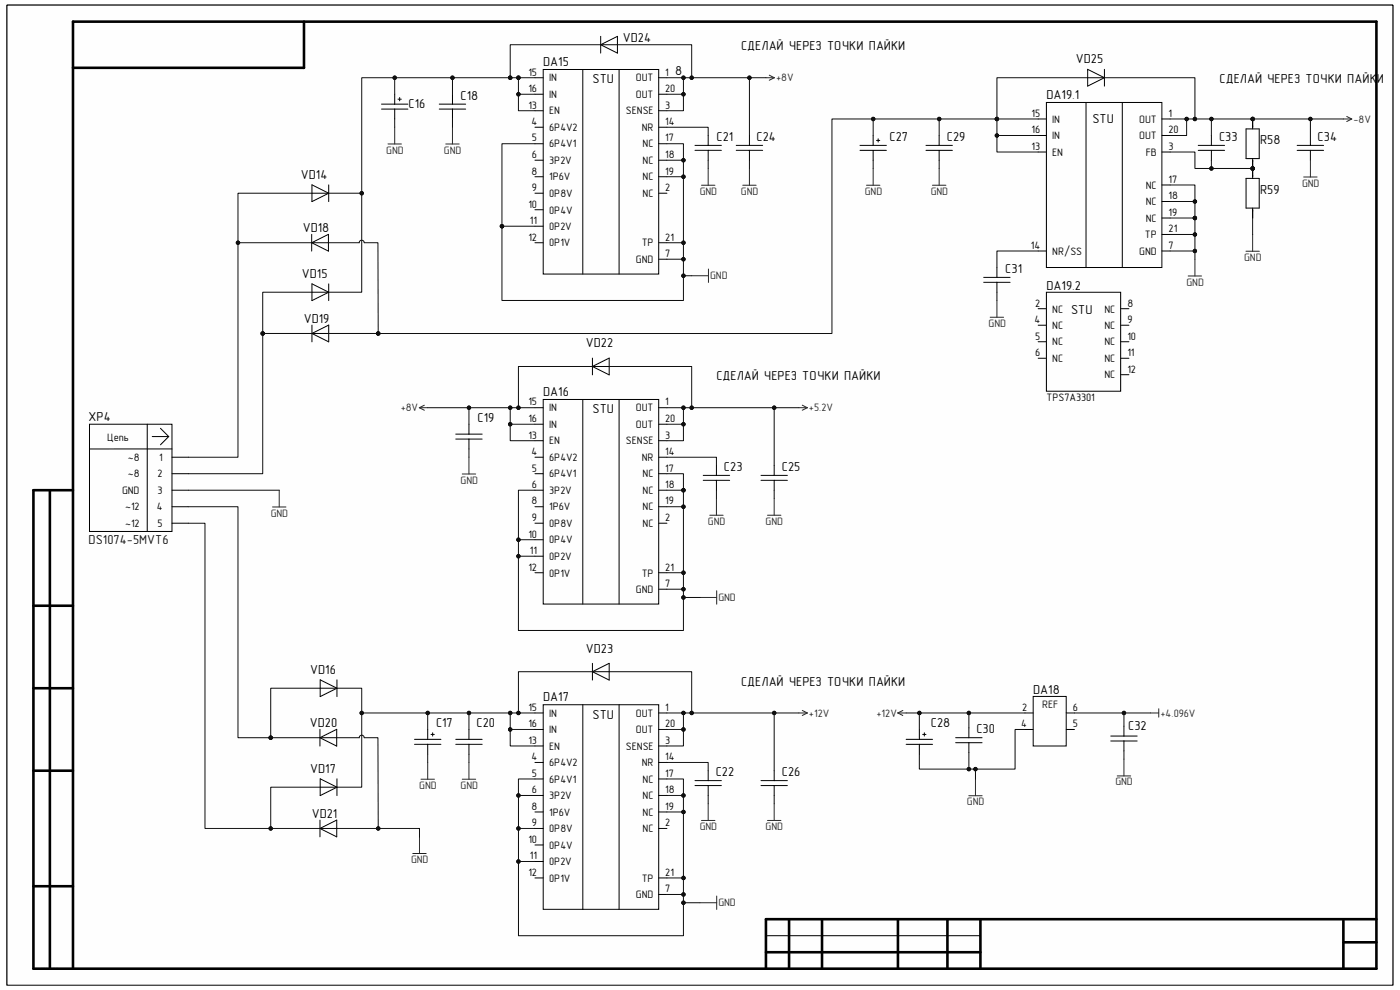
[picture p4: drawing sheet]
<svg xmlns="http://www.w3.org/2000/svg" width="297mm" height="210mm" viewBox="0 0 297 210" stroke-linecap="round" stroke-linejoin="round" font-family="sans-serif">
<path d="M1.5 1.1h294v207.9h-294z" fill-rule="evenodd" fill="#fefefe"/>
<path d="M1.5 1.1h294v207.9h-294z" fill="none" stroke="#000" stroke-width=".21"/>
<path d="M1.5 1.1h294v207.9h-294z" fill-rule="evenodd" fill="#fefefe"/>
<g fill="none" stroke="#000" stroke-width=".21">
<path d="M1.5 1.1h294v207.9h-294zM83.7 20v2.1h-2.8M96 20v2.1M113.5 16.5h1.7M113.5 20h1.7M115.2 14.7h24.5v43.4h-24.5zM123.6 14.7v43.4M127.4 9.5l3.6-1.8v3.6zM127.4 7.7v3.6M127.5 9.5h3.5M131.3 14.7v43.4M139.7 16.5h1.8"/>
<path d="M139.7 20h1.8M66.2 39.2l3.5 1.8-3.5 1.8zM69.7 39.2v3.6M80.9 23.1h5.6M83.7 22.1h2.8M83.7 23.1v2.1M84.4 21h.7M84.8 20.7v.7M93.2 22.1h5.6M93.2 23.1h5.6M96 23.1v2.1M113.5 23.5h1.7"/>
<path d="M113.5 27h1.7M113.5 30.5h1.7M113.5 34h1.7M113.5 37.5h1.7M139.7 23.5h1.8M139.7 27h1.8M139.7 30.5h1.8M139.7 34h1.8M139.7 37.5h1.8M156.2 30.8h5.6M156.2 31.9h5.6M159 28.7v2.1"/>
<path d="M159 31.9v2.1M220.2 25.2h1.8M220.2 32.2h1.8M220.2 28.7h1.8M222 21.7h24.5v35h-24.5zM230.4 21.7v35M238.1 21.7v35M246.5 25.2h1.7M246.5 32.2h1.7M246.5 28.7h1.7M246.5 39.2h1.7M66.1 51.5l3.6-1.8v3.6z"/>
<path d="M66.1 49.7v3.6M66.2 41h3.5M66.2 51.5h3.5M113.5 41h1.7M113.5 44.5h1.7M113.5 48h1.7M113.5 51.5h1.7M139.7 41h1.8M139.7 55h1.8M139.7 51.5h1.8M220.2 53.2h1.8M246.5 49.7h1.7"/>
<path d="M246.5 53.2h1.7M246.5 42.7h1.7M246.5 46.2h1.7M66.2 60.2l3.5 1.8-3.5 1.8zM66.2 69v3.5M66.2 70.7l3.5-1.7v3.5zM66.2 62h3.5M66.2 70.7h3.5M69.7 60.2v3.6M125.7 77.7l3.5-1.7v3.5zM125.7 76v3.5M125.7 77.7h3.5"/>
<path d="M96.7 92.1h5.6M96.7 93.1h5.6M99.5 90v2.1M99.5 93.1v2.1M113.5 86.5h1.7M113.5 93.5h1.7M113.5 97h1.7M113.5 90h1.7M115.2 84.7h24.5v43.4h-24.5zM123.6 84.7v43.4M131.3 84.7v43.4M139.7 86.5h1.8"/>
<path d="M139.7 93.5h1.8M139.7 97h1.8M139.7 90h1.8M164.2 98.7v2.1M113.5 111h1.7M113.5 100.5h1.7M113.5 104h1.7M113.5 107.5h1.7M113.5 114.5h1.7M113.5 118h1.7M139.7 111h1.8M139.7 100.5h1.8"/>
<path d="M139.7 104h1.8M139.7 107.5h1.8M161.4 100.8h5.6M161.4 101.9h5.6M164.2 101.9v2.1M113.5 121.5h1.7M139.7 125h1.8M139.7 121.5h1.8M67.9 156.5l3.5-1.8v3.6zM67.9 154.7v3.6M67.9 156.5h3.5M67.9 144.2l3.6 1.8-3.6 1.8z"/>
<path d="M67.9 146h3.5M71.5 144.2v3.6M192.2 156.8h5.6M192.2 157.9h5.6M195 154.7v2.1M195 157.9v2.1M195.7 155.8h.7M196.1 155.4v.7M202.7 156.5h5.6M202.7 157.6h5.6M205.5 154.4v2.1M205.5 157.6v2"/>
<path d="M217.4 151.2h1.8M217.4 154.7h1.8M219.2 147.7h7v10.6h-7zM226.2 151.2h1.7M226.2 154.7h1.7M235.6 156.1h5.6M235.6 157.2h5.6M238.4 154.1v2M238.4 157.2v2.1M67.9 175.7l3.5-1.7v3.5zM67.9 174v3.5M67.9 165.2l3.6 1.8-3.6 1.8z"/>
<path d="M67.9 167h3.5M67.9 175.7h3.5M71.5 165.2v3.6M162.5 198.5h45.5"/>
</g>
<g fill="none" stroke="#000" stroke-width=".55">
<path d="M64.5 4.6v9.8h-49M10.6 104v101.5M15.5 104h-8.4v101.5h284.9v-200.9h-276.5v200.9M7.1 128.5h8.4M7.1 146h8.4M7.1 163.5h8.4M7.1 188h8.4M167.4 195v10.5M174.4 195v10.5M190.5 195v10.5M201 195v10.5M208 195v10.5"/>
<path d="M285 195v10.5M285 199.9h7M292 195h-129.5v10.5M162.5 202h45.5"/>
</g>
<g fill="none" stroke="#262626" stroke-width=".21">
<path d="M162.5 16.5h1.8M163.2 16l1.1 .5M164.3 16.5l-1.1 .5M82.3 30.5h2.9M83.7 27v3.5M94.6 30.5h2.8M96 27v3.5M157.6 39.3h2.8M159 35.7v3.6M89 86.5h1.7M89 86.5l1 .5M90 86l-1 .5"/>
<path d="M99.5 97v3.6M169.5 86.5h1.8M170.2 86l1.1 .5M171.3 86.5l-1.1 .5M98.1 100.6h2.8M162.8 109.3h2.9M164.2 105.7v3.6M190.5 151.2l1 .6M190.5 151.2h1.7M191.5 150.7l-1 .5M244.1 151.2h1.7M245.8 150.4v1.7"/>
<path d="M205.5 168.8h2.9M206.9 165.2v3.6M237 164.6h2.9M238.4 161v3.6"/>
</g>
<circle cx="265.8" cy="35.7" r=".36" fill="#0e0e0e"/>
<circle cx="265.8" cy="35.7" r=".36" fill="none" stroke="#0e0e0e" stroke-width=".21"/>
<path d="M264.4 37.8h2.7v6.3h-2.7zM265.7 35.7v2.1M265.7 44.1v2.1" fill="none" stroke="#000" stroke-width=".21"/>
<circle cx="265.8" cy="35.7" r=".36" fill="#0e0e0e"/>
<circle cx="265.8" cy="35.7" r=".36" fill="none" stroke="#0e0e0e" stroke-width=".21"/>
<circle cx="265.8" cy="35.7" r=".36" fill="#0e0e0e"/>
<circle cx="265.8" cy="35.7" r=".36" fill="none" stroke="#0e0e0e" stroke-width=".21"/>
<circle cx="265.8" cy="25.2" r=".36" fill="#0e0e0e"/>
<circle cx="265.8" cy="25.2" r=".36" fill="none" stroke="#0e0e0e" stroke-width=".21"/>
<path d="M264.4 27.3h2.7v6.3h-2.7zM265.7 25.2v2.1M265.7 33.6v2.1" fill="none" stroke="#000" stroke-width=".21"/>
<circle cx="265.8" cy="35.7" r=".36" fill="#0e0e0e"/>
<circle cx="265.8" cy="35.7" r=".36" fill="none" stroke="#0e0e0e" stroke-width=".21"/>
<path d="M265.7 25.2v1.8" fill="none" stroke="#000" stroke-width=".21"/>
<circle cx="265.8" cy="25.2" r=".36" fill="#0e0e0e"/>
<g fill="none" stroke="#0e0e0e" stroke-width=".21">
<path d="M106.5 48h7"/>
<circle cx="265.8" cy="25.2" r=".36"/>
</g>
<g fill="none" stroke="#262626" stroke-width=".21">
<path d="M148.8 39.3h2.9M150.2 35.7v3.6M183.8 39.3h2.9M185.2 35.7v3.6M197.8 39.3h2.9M199.2 35.7v3.6M276.6 37.5h2.8M278 34v3.5M285 25.2h1.8M285.7 24.7l1.1 .5M286.8 25.2l-1.1 .6M146.7 58.5h3.6"/>
<path d="M150.3 57.1v2.8M252.1 58.5h2.8M253.5 55v3.5M264.3 53.3h2.9M265.7 49.7v3.6M210.1 67.3h2.8M211.5 63.7v3.6M150.6 109.3h2.8M152 105.7v3.6M148.5 126.7h3.5M152 125.3v2.9M169.5 151.2h1.8"/>
<path d="M170.2 150.7l1.1 .5M171.3 151.2l-1.1 .6M89.3 165.3h2.9M90.7 161.7v3.6M98.1 165.3h2.8M99.5 161.7v3.6M148.8 174.1h2.9M150.2 170.5v3.6M162.8 174.1h2.9M164.2 170.5v3.6M148.5 191.5h3.6M152.1 190.1v2.8"/>
</g>
<g fill="none" stroke="#000" stroke-width=".21">
<path d="M230.7 14.7l3.6 1.8-3.6 1.8zM230.7 16.5h3.6M234.3 14.7v3.6M147.4 30.8h5.6M147.4 31.9h5.6M150.2 28.7v2.1M150.2 31.9v2.1M182.4 30.8h5.6M182.4 31.9h5.6M185.2 28.7v2.1M185.2 31.9v2.1M185.9 29.8h.7"/>
<path d="M186.3 29.4v.7M196.4 30.8h5.6M196.4 31.9h5.6M199.2 28.7v2.1M199.2 31.9v2.1M254.2 30.8h5.6M254.2 31.9h5.6M257 28.7v2.1M257 31.9v2.1M275.2 30.8h5.6M275.2 31.9h5.6M278 28.7v2.1"/>
<path d="M278 31.9v2.1M208.7 58.8h5.6M208.7 59.9h5.6M211.5 56.7v2.1M211.5 59.9v2.1M220.2 65.5h1.8M220.2 69h1.8M220.2 72.5h1.8M220.2 76h1.8M222 62h15.7v21h-15.7zM237.7 65.5h1.8M237.7 69h1.8"/>
<path d="M237.7 72.5h1.8M237.7 76h1.8M237.7 79.5h1.8M19 90h17.5v22.7h-17.5zM31.2 90v22.7M32.3 92.6h3.5M34 90.9l1.8 1.7M35.8 92.6l-1.8 1.8M36.5 97h3.5M36.5 95.2h-17.5M152 98.7v2.1M36.5 100.5h3.5"/>
<path d="M36.5 104h3.5M36.5 107.5h3.5M36.5 111h3.5M149.2 100.8h5.6M149.2 101.9h5.6M152 101.9v2.1M87.9 156.8h5.6M87.9 157.9h5.6M90.7 154.7v2.1M90.7 157.9v2.1M91.4 155.8h.7M91.8 155.4v.7"/>
<path d="M96.7 156.8h5.6M96.7 157.9h5.6M99.5 154.7v2.1M99.5 157.9v2.1M113.5 151.2h1.7M113.5 158.2h1.7M113.5 154.7h1.7M115.2 149.5h24.5v43.4h-24.5zM123.6 149.5v43.4M125.7 142.5l3.5-1.8v3.6zM125.7 140.7v3.6M125.7 142.5h3.5"/>
<path d="M131.3 149.5v43.4M139.7 151.2h1.8M139.7 158.2h1.8M139.7 154.7h1.8M113.5 161.7h1.7M113.5 165.2h1.7M113.5 168.7h1.7M113.5 172.2h1.7M113.5 175.7h1.7M113.5 179.2h1.7M139.7 175.7h1.8M139.7 161.7h1.8"/>
<path d="M139.7 165.2h1.8M139.7 168.7h1.8M139.7 172.2h1.8M147.4 165.6h5.6M147.4 166.6h5.6M150.2 163.5v2.1M150.2 166.6v2.1M161.4 165.6h5.6M161.4 166.6h5.6M164.2 163.5v2.1M164.2 166.6v2.1M113.5 182.8h1.7"/>
<path d="M113.5 186.2h1.7M139.7 189.7h1.8M139.7 186.2h1.8"/>
</g>
<circle cx="106.5" cy="48" r=".36" fill="#0e0e0e"/>
<g fill="none" stroke="#0e0e0e" stroke-width=".21">
<path d="M106.5 48v15.7h38.5v-12.2h-3.5"/>
<circle cx="106.5" cy="48" r=".36"/>
</g>
<circle cx="145" cy="51.5" r=".36" fill="#0e0e0e"/>
<circle cx="145" cy="51.5" r=".36" fill="none" stroke="#0e0e0e" stroke-width=".21"/>
<circle cx="145" cy="55" r=".36" fill="#0e0e0e"/>
<circle cx="145" cy="55" r=".36" fill="none" stroke="#0e0e0e" stroke-width=".21"/>
<circle cx="145" cy="58.5" r=".36" fill="#0e0e0e"/>
<circle cx="145" cy="58.5" r=".36" fill="none" stroke="#0e0e0e" stroke-width=".21"/>
<circle cx="106.5" cy="48" r=".36" fill="#0e0e0e"/>
<g fill="none" stroke="#0e0e0e" stroke-width=".21">
<path d="M113.5 30.5h-7v17.5"/>
<circle cx="106.5" cy="48" r=".36"/>
</g>
<circle cx="106.5" cy="48" r=".36" fill="#0e0e0e"/>
<g fill="none" stroke="#0e0e0e" stroke-width=".21">
<path d="M141.5 16.5h21"/>
<circle cx="106.5" cy="48" r=".36"/>
</g>
<circle cx="145" cy="16.5" r=".36" fill="#0e0e0e"/>
<circle cx="145" cy="16.5" r=".36" fill="none" stroke="#0e0e0e" stroke-width=".21"/>
<circle cx="146.7" cy="16.5" r=".36" fill="#0e0e0e"/>
<circle cx="146.7" cy="16.5" r=".36" fill="none" stroke="#0e0e0e" stroke-width=".21"/>
<circle cx="159" cy="16.5" r=".36" fill="#0e0e0e"/>
<g fill="none" stroke="#0e0e0e" stroke-width=".21">
<path d="M113.5 104h-3.5v10.5h3.5"/>
<circle cx="159" cy="16.5" r=".36"/>
</g>
<circle cx="110" cy="114.5" r=".36" fill="#0e0e0e"/>
<g fill="none" stroke="#0e0e0e" stroke-width=".21">
<path d="M110 114.5v3.5h3.5"/>
<circle cx="110" cy="114.5" r=".36"/>
</g>
<circle cx="110" cy="114.5" r=".36" fill="#0e0e0e"/>
<circle cx="110" cy="114.5" r=".36" fill="none" stroke="#0e0e0e" stroke-width=".21"/>
<circle cx="110" cy="118" r=".36" fill="#0e0e0e"/>
<g fill="none" stroke="#0e0e0e" stroke-width=".21">
<path d="M110 118v15.7h35v-12.2h-3.5"/>
<circle cx="110" cy="118" r=".36"/>
</g>
<circle cx="110" cy="118" r=".36" fill="#0e0e0e"/>
<circle cx="110" cy="118" r=".36" fill="none" stroke="#0e0e0e" stroke-width=".21"/>
<circle cx="145" cy="126.7" r=".36" fill="#0e0e0e"/>
<circle cx="145" cy="126.7" r=".36" fill="none" stroke="#0e0e0e" stroke-width=".21"/>
<circle cx="145" cy="125" r=".36" fill="#0e0e0e"/>
<circle cx="145" cy="125" r=".36" fill="none" stroke="#0e0e0e" stroke-width=".21"/>
<circle cx="145" cy="121.5" r=".36" fill="#0e0e0e"/>
<g fill="none" stroke="#0e0e0e" stroke-width=".21">
<path d="M108.2 86.5v3.5h5.3"/>
<circle cx="145" cy="121.5" r=".36"/>
</g>
<circle cx="108.2" cy="86.5" r=".36" fill="#0e0e0e"/>
<circle cx="108.2" cy="86.5" r=".36" fill="none" stroke="#0e0e0e" stroke-width=".21"/>
<circle cx="108.2" cy="90" r=".36" fill="#0e0e0e"/>
<g fill="none" stroke="#0e0e0e" stroke-width=".21">
<path d="M145 86.5v3.5h-3.5"/>
<circle cx="108.2" cy="90" r=".36"/>
</g>
<circle cx="145" cy="90" r=".36" fill="#0e0e0e"/>
<circle cx="145" cy="90" r=".36" fill="none" stroke="#0e0e0e" stroke-width=".21"/>
<circle cx="145" cy="86.5" r=".36" fill="#0e0e0e"/>
<g fill="none" stroke="#0e0e0e" stroke-width=".21">
<path d="M108.2 90v3.5h5.3"/>
<circle cx="145" cy="86.5" r=".36"/>
</g>
<circle cx="108.2" cy="90" r=".36" fill="#0e0e0e"/>
<g fill="none" stroke="#0e0e0e" stroke-width=".21">
<path d="M129.2 77.7h17.5v8.8"/>
<circle cx="108.2" cy="90" r=".36"/>
</g>
<circle cx="146.7" cy="86.5" r=".36" fill="#0e0e0e"/>
<g fill="none" stroke="#0e0e0e" stroke-width=".21">
<path d="M125.7 77.7h-15.7v8.8"/>
<circle cx="146.7" cy="86.5" r=".36"/>
</g>
<circle cx="110" cy="86.5" r=".36" fill="#0e0e0e"/>
<g fill="none" stroke="#0e0e0e" stroke-width=".21">
<path d="M131 9.5h15.7v7"/>
<circle cx="110" cy="86.5" r=".36"/>
</g>
<circle cx="146.7" cy="16.5" r=".36" fill="#0e0e0e"/>
<g fill="none" stroke="#0e0e0e" stroke-width=".21">
<path d="M110 16.5v7h3.5"/>
<circle cx="146.7" cy="16.5" r=".36"/>
</g>
<circle cx="110" cy="20" r=".36" fill="#0e0e0e"/>
<circle cx="110" cy="20" r=".36" fill="none" stroke="#0e0e0e" stroke-width=".21"/>
<circle cx="110" cy="16.5" r=".36" fill="#0e0e0e"/>
<g fill="none" stroke="#0e0e0e" stroke-width=".21">
<path d="M110 16.5h3.5"/>
<circle cx="110" cy="16.5" r=".36"/>
</g>
<circle cx="110" cy="16.5" r=".36" fill="#0e0e0e"/>
<g fill="none" stroke="#0e0e0e" stroke-width=".21">
<path d="M110 20h3.5"/>
<circle cx="110" cy="16.5" r=".36"/>
</g>
<circle cx="110" cy="20" r=".36" fill="#0e0e0e"/>
<g fill="none" stroke="#0e0e0e" stroke-width=".21">
<path d="M127.5 9.5h-19.3v7"/>
<circle cx="110" cy="20" r=".36"/>
</g>
<circle cx="108.2" cy="16.5" r=".36" fill="#0e0e0e"/>
<g fill="none" stroke="#0e0e0e" stroke-width=".21">
<path d="M108.2 16.5h1.8M159 34v1.7"/>
<circle cx="108.2" cy="16.5" r=".36"/>
</g>
<circle cx="108.2" cy="16.5" r=".36" fill="#0e0e0e"/>
<circle cx="108.2" cy="16.5" r=".36" fill="none" stroke="#0e0e0e" stroke-width=".21"/>
<circle cx="110" cy="16.5" r=".36" fill="#0e0e0e"/>
<g fill="none" stroke="#0e0e0e" stroke-width=".21">
<path d="M113.5 86.5h-14v3.5"/>
<circle cx="110" cy="16.5" r=".36"/>
</g>
<circle cx="110" cy="86.5" r=".36" fill="#0e0e0e"/>
<circle cx="110" cy="86.5" r=".36" fill="none" stroke="#0e0e0e" stroke-width=".21"/>
<circle cx="108.2" cy="86.5" r=".36" fill="#0e0e0e"/>
<circle cx="108.2" cy="86.5" r=".36" fill="none" stroke="#0e0e0e" stroke-width=".21"/>
<circle cx="99.5" cy="86.5" r=".36" fill="#0e0e0e"/>
<g fill="none" stroke="#0e0e0e" stroke-width=".21">
<path d="M159 16.5v12.2M99.5 95.2v1.8M164.2 104v1.7"/>
<circle cx="99.5" cy="86.5" r=".36"/>
</g>
<circle cx="159" cy="16.5" r=".36" fill="#0e0e0e"/>
<g fill="none" stroke="#0e0e0e" stroke-width=".21">
<path d="M108.2 16.5h-12.2v3.5"/>
<circle cx="159" cy="16.5" r=".36"/>
</g>
<circle cx="96" cy="16.5" r=".36" fill="#0e0e0e"/>
<circle cx="96" cy="16.5" r=".36" fill="none" stroke="#0e0e0e" stroke-width=".21"/>
<circle cx="108.2" cy="16.5" r=".36" fill="#0e0e0e"/>
<g fill="none" stroke="#0e0e0e" stroke-width=".21">
<path d="M83.7 25.2v1.8M90.7 86.5h8.8"/>
<circle cx="108.2" cy="16.5" r=".36"/>
</g>
<circle cx="99.5" cy="86.5" r=".36" fill="#0e0e0e"/>
<g fill="none" stroke="#0e0e0e" stroke-width=".21">
<path d="M205.5 151.2v3.2"/>
<circle cx="99.5" cy="86.5" r=".36"/>
</g>
<circle cx="205.5" cy="151.2" r=".36" fill="#0e0e0e"/>
<g fill="none" stroke="#0e0e0e" stroke-width=".21">
<path d="M195 151.2v3.5"/>
<circle cx="205.5" cy="151.2" r=".36"/>
</g>
<circle cx="195" cy="151.2" r=".36" fill="#0e0e0e"/>
<g fill="none" stroke="#0e0e0e" stroke-width=".21">
<path d="M192.2 151.2h25.2"/>
<circle cx="195" cy="151.2" r=".36"/>
</g>
<circle cx="205.5" cy="151.2" r=".36" fill="#0e0e0e"/>
<circle cx="205.5" cy="151.2" r=".36" fill="none" stroke="#0e0e0e" stroke-width=".21"/>
<circle cx="195" cy="151.2" r=".36" fill="#0e0e0e"/>
<g fill="none" stroke="#0e0e0e" stroke-width=".21">
<path d="M227.9 151.2h16.2"/>
<circle cx="195" cy="151.2" r=".36"/>
</g>
<circle cx="238.4" cy="151.2" r=".36" fill="#0e0e0e"/>
<g fill="none" stroke="#0e0e0e" stroke-width=".21">
<path d="M217.4 154.7h-2.1v8.5h-9.8v-3.6"/>
<circle cx="238.4" cy="151.2" r=".36"/>
</g>
<circle cx="206.9" cy="163.2" r=".36" fill="#0e0e0e"/>
<circle cx="206.9" cy="163.2" r=".36" fill="none" stroke="#0e0e0e" stroke-width=".21"/>
<circle cx="205.5" cy="163.2" r=".36" fill="#0e0e0e"/>
<g fill="none" stroke="#0e0e0e" stroke-width=".21">
<path d="M195 160v3.2h10.5"/>
<circle cx="205.5" cy="163.2" r=".36"/>
</g>
<circle cx="205.5" cy="163.2" r=".36" fill="#0e0e0e"/>
<g fill="none" stroke="#0e0e0e" stroke-width=".21">
<path d="M206.9 163.2v2"/>
<circle cx="205.5" cy="163.2" r=".36"/>
</g>
<circle cx="206.9" cy="163.2" r=".36" fill="#0e0e0e"/>
<g fill="none" stroke="#0e0e0e" stroke-width=".21">
<path d="M238.4 151.2v2.9M238.4 159.3v1.7"/>
<circle cx="206.9" cy="163.2" r=".36"/>
</g>
<circle cx="238.4" cy="151.2" r=".36" fill="#0e0e0e"/>
<g fill="none" stroke="#0e0e0e" stroke-width=".21">
<path d="M164.2 86.5v12.2"/>
<circle cx="238.4" cy="151.2" r=".36"/>
</g>
<circle cx="164.2" cy="86.5" r=".36" fill="#0e0e0e"/>
<g fill="none" stroke="#0e0e0e" stroke-width=".21">
<path d="M141.5 86.5h28"/>
<circle cx="164.2" cy="86.5" r=".36"/>
</g>
<circle cx="145" cy="86.5" r=".36" fill="#0e0e0e"/>
<circle cx="145" cy="86.5" r=".36" fill="none" stroke="#0e0e0e" stroke-width=".21"/>
<circle cx="146.7" cy="86.5" r=".36" fill="#0e0e0e"/>
<circle cx="146.7" cy="86.5" r=".36" fill="none" stroke="#0e0e0e" stroke-width=".21"/>
<circle cx="164.2" cy="86.5" r=".36" fill="#0e0e0e"/>
<g fill="none" stroke="#0e0e0e" stroke-width=".21">
<path d="M96 25.2v1.8M69.7 41h7v21h-7"/>
<circle cx="164.2" cy="86.5" r=".36"/>
</g>
<circle cx="76.7" cy="41" r=".36" fill="#0e0e0e"/>
<g fill="none" stroke="#0e0e0e" stroke-width=".21">
<path d="M96 16.5h-19.3v24.5"/>
<circle cx="76.7" cy="41" r=".36"/>
</g>
<circle cx="76.7" cy="41" r=".36" fill="#0e0e0e"/>
<circle cx="76.7" cy="41" r=".36" fill="none" stroke="#0e0e0e" stroke-width=".21"/>
<circle cx="83.7" cy="16.5" r=".36" fill="#0e0e0e"/>
<circle cx="83.7" cy="16.5" r=".36" fill="none" stroke="#0e0e0e" stroke-width=".21"/>
<circle cx="96" cy="16.5" r=".36" fill="#0e0e0e"/>
<g fill="none" stroke="#0e0e0e" stroke-width=".21">
<path d="M248.2 25.2h17.5M265.7 46.2v3.5"/>
<circle cx="96" cy="16.5" r=".36"/>
</g>
<circle cx="251.8" cy="25.2" r=".36" fill="#0e0e0e"/>
<circle cx="251.8" cy="25.2" r=".36" fill="none" stroke="#0e0e0e" stroke-width=".21"/>
<circle cx="253.5" cy="25.2" r=".36" fill="#0e0e0e"/>
<circle cx="253.5" cy="25.2" r=".36" fill="none" stroke="#0e0e0e" stroke-width=".21"/>
<circle cx="257" cy="25.2" r=".36" fill="#0e0e0e"/>
<circle cx="257" cy="25.2" r=".36" fill="none" stroke="#0e0e0e" stroke-width=".21"/>
<circle cx="265.8" cy="25.2" r=".36" fill="#0e0e0e"/>
<g fill="none" stroke="#0e0e0e" stroke-width=".21">
<path d="M248.2 39.2h5.3v7M220.2 53.2h-8.7v3.5"/>
<circle cx="265.8" cy="25.2" r=".36"/>
</g>
<circle cx="253.5" cy="42.7" r=".36" fill="#0e0e0e"/>
<circle cx="253.5" cy="42.7" r=".36" fill="none" stroke="#0e0e0e" stroke-width=".21"/>
<circle cx="253.5" cy="46.3" r=".36" fill="#0e0e0e"/>
<g fill="none" stroke="#0e0e0e" stroke-width=".21">
<path d="M248.2 46.2h5.3"/>
<circle cx="253.5" cy="46.3" r=".36"/>
</g>
<circle cx="253.5" cy="46.3" r=".36" fill="#0e0e0e"/>
<g fill="none" stroke="#0e0e0e" stroke-width=".21">
<path d="M248.2 42.7h5.3"/>
<circle cx="253.5" cy="46.3" r=".36"/>
</g>
<circle cx="253.5" cy="42.7" r=".36" fill="#0e0e0e"/>
<g fill="none" stroke="#0e0e0e" stroke-width=".21">
<path d="M251.7 25.2v3.5h-3.5"/>
<circle cx="253.5" cy="42.7" r=".36"/>
</g>
<circle cx="251.8" cy="25.2" r=".36" fill="#0e0e0e"/>
<g fill="none" stroke="#0e0e0e" stroke-width=".21">
<path d="M211.5 28.7h8.7"/>
<circle cx="251.8" cy="25.2" r=".36"/>
</g>
<circle cx="211.5" cy="28.7" r=".36" fill="#0e0e0e"/>
<g fill="none" stroke="#0e0e0e" stroke-width=".21">
<path d="M248.2 32.2h5.3v3.5h12.2"/>
<circle cx="211.5" cy="28.7" r=".36"/>
</g>
<circle cx="257" cy="35.7" r=".36" fill="#0e0e0e"/>
<circle cx="257" cy="35.7" r=".36" fill="none" stroke="#0e0e0e" stroke-width=".21"/>
<circle cx="265.8" cy="35.7" r=".36" fill="#0e0e0e"/>
<g fill="none" stroke="#0e0e0e" stroke-width=".21">
<path d="M257 34v1.7"/>
<circle cx="265.8" cy="35.7" r=".36"/>
</g>
<circle cx="257" cy="35.7" r=".36" fill="#0e0e0e"/>
<g fill="none" stroke="#0e0e0e" stroke-width=".21">
<path d="M257 25.2v3.5"/>
<circle cx="257" cy="35.7" r=".36"/>
</g>
<circle cx="257" cy="25.2" r=".36" fill="#0e0e0e"/>
<g fill="none" stroke="#0e0e0e" stroke-width=".21">
<path d="M278 25.2v3.5"/>
<circle cx="257" cy="25.2" r=".36"/>
</g>
<circle cx="278" cy="25.2" r=".36" fill="#0e0e0e"/>
<g fill="none" stroke="#0e0e0e" stroke-width=".21">
<path d="M234.3 16.5h19.2v8.7"/>
<circle cx="278" cy="25.2" r=".36"/>
</g>
<circle cx="253.5" cy="25.2" r=".36" fill="#0e0e0e"/>
<g fill="none" stroke="#0e0e0e" stroke-width=".21">
<path d="M230.7 16.5h-19.2v8.7h8.7"/>
<circle cx="253.5" cy="25.2" r=".36"/>
</g>
<circle cx="211.5" cy="25.2" r=".36" fill="#0e0e0e"/>
<g fill="none" stroke="#0e0e0e" stroke-width=".21">
<path d="M265.7 25.2h19.3"/>
<circle cx="211.5" cy="25.2" r=".36"/>
</g>
<circle cx="265.8" cy="25.2" r=".36" fill="#0e0e0e"/>
<circle cx="265.8" cy="25.2" r=".36" fill="none" stroke="#0e0e0e" stroke-width=".21"/>
<circle cx="278" cy="25.2" r=".36" fill="#0e0e0e"/>
<g fill="none" stroke="#0e0e0e" stroke-width=".21">
<path d="M199.2 25.2v3.5M199.2 34v1.7M211.5 62v1.7"/>
<circle cx="278" cy="25.2" r=".36"/>
</g>
<circle cx="199.2" cy="25.2" r=".36" fill="#0e0e0e"/>
<g fill="none" stroke="#0e0e0e" stroke-width=".21">
<path d="M211.5 25.2v7h8.7"/>
<circle cx="199.2" cy="25.2" r=".36"/>
</g>
<circle cx="211.5" cy="28.7" r=".36" fill="#0e0e0e"/>
<circle cx="211.5" cy="28.7" r=".36" fill="none" stroke="#0e0e0e" stroke-width=".21"/>
<circle cx="211.5" cy="25.2" r=".36" fill="#0e0e0e"/>
<g fill="none" stroke="#0e0e0e" stroke-width=".21">
<path d="M211.5 25.2h-35v45.5h-96.3"/>
<circle cx="211.5" cy="25.2" r=".36"/>
</g>
<circle cx="80.2" cy="70.7" r=".36" fill="#0e0e0e"/>
<circle cx="80.2" cy="70.7" r=".36" fill="none" stroke="#0e0e0e" stroke-width=".21"/>
<circle cx="185.2" cy="25.2" r=".36" fill="#0e0e0e"/>
<circle cx="185.2" cy="25.2" r=".36" fill="none" stroke="#0e0e0e" stroke-width=".21"/>
<circle cx="199.2" cy="25.2" r=".36" fill="#0e0e0e"/>
<circle cx="199.2" cy="25.2" r=".36" fill="none" stroke="#0e0e0e" stroke-width=".21"/>
<circle cx="211.5" cy="25.2" r=".36" fill="#0e0e0e"/>
<g fill="none" stroke="#0e0e0e" stroke-width=".21">
<path d="M110 182.8v15.7h35v-12.3h-3.5"/>
<circle cx="211.5" cy="25.2" r=".36"/>
</g>
<circle cx="110" cy="182.8" r=".36" fill="#0e0e0e"/>
<circle cx="110" cy="182.8" r=".36" fill="none" stroke="#0e0e0e" stroke-width=".21"/>
<circle cx="145" cy="191.5" r=".36" fill="#0e0e0e"/>
<circle cx="145" cy="191.5" r=".36" fill="none" stroke="#0e0e0e" stroke-width=".21"/>
<circle cx="145" cy="189.7" r=".36" fill="#0e0e0e"/>
<circle cx="145" cy="189.7" r=".36" fill="none" stroke="#0e0e0e" stroke-width=".21"/>
<circle cx="145" cy="186.2" r=".36" fill="#0e0e0e"/>
<g fill="none" stroke="#0e0e0e" stroke-width=".21">
<path d="M108.2 151.2v3.5h5.3"/>
<circle cx="145" cy="186.2" r=".36"/>
</g>
<circle cx="108.2" cy="151.2" r=".36" fill="#0e0e0e"/>
<circle cx="108.2" cy="151.2" r=".36" fill="none" stroke="#0e0e0e" stroke-width=".21"/>
<circle cx="108.2" cy="154.7" r=".36" fill="#0e0e0e"/>
<g fill="none" stroke="#0e0e0e" stroke-width=".21">
<path d="M145 151.2v3.5h-3.5"/>
<circle cx="108.2" cy="154.7" r=".36"/>
</g>
<circle cx="145" cy="154.7" r=".36" fill="#0e0e0e"/>
<circle cx="145" cy="154.7" r=".36" fill="none" stroke="#0e0e0e" stroke-width=".21"/>
<circle cx="145" cy="151.2" r=".36" fill="#0e0e0e"/>
<g fill="none" stroke="#0e0e0e" stroke-width=".21">
<path d="M108.2 154.7v3.5h5.3"/>
<circle cx="145" cy="151.2" r=".36"/>
</g>
<circle cx="108.2" cy="154.7" r=".36" fill="#0e0e0e"/>
<g fill="none" stroke="#0e0e0e" stroke-width=".21">
<path d="M129.2 142.5h17.5v8.7"/>
<circle cx="108.2" cy="154.7" r=".36"/>
</g>
<circle cx="146.7" cy="151.2" r=".36" fill="#0e0e0e"/>
<g fill="none" stroke="#0e0e0e" stroke-width=".21">
<path d="M125.7 142.5h-15.7v8.7"/>
<circle cx="146.7" cy="151.2" r=".36"/>
</g>
<circle cx="110" cy="151.2" r=".36" fill="#0e0e0e"/>
<g fill="none" stroke="#0e0e0e" stroke-width=".21">
<path d="M99.5 160v1.7M164.2 151.2v12.3M164.2 168.7v1.8"/>
<circle cx="110" cy="151.2" r=".36"/>
</g>
<circle cx="164.2" cy="151.2" r=".36" fill="#0e0e0e"/>
<g fill="none" stroke="#0e0e0e" stroke-width=".21">
<path d="M141.5 151.2h28"/>
<circle cx="164.2" cy="151.2" r=".36"/>
</g>
<circle cx="145" cy="151.2" r=".36" fill="#0e0e0e"/>
<circle cx="145" cy="151.2" r=".36" fill="none" stroke="#0e0e0e" stroke-width=".21"/>
<circle cx="146.7" cy="151.2" r=".36" fill="#0e0e0e"/>
<circle cx="146.7" cy="151.2" r=".36" fill="none" stroke="#0e0e0e" stroke-width=".21"/>
<circle cx="164.2" cy="151.2" r=".36" fill="#0e0e0e"/>
<g fill="none" stroke="#0e0e0e" stroke-width=".21">
<path d="M83.7 16.5v3.5"/>
<circle cx="164.2" cy="151.2" r=".36"/>
</g>
<circle cx="83.7" cy="16.5" r=".36" fill="#0e0e0e"/>
<g fill="none" stroke="#0e0e0e" stroke-width=".21">
<path d="M55.7 70.7h10.4"/>
<circle cx="83.7" cy="16.5" r=".36"/>
</g>
<circle cx="55.7" cy="70.7" r=".36" fill="#0e0e0e"/>
<g fill="none" stroke="#0e0e0e" stroke-width=".21">
<path d="M69.7 51.5h6.5a.53 .53 0 0 1 .5-.5 .53 .53 0 0 1 .6 .5h2.9v19.2"/>
<circle cx="55.7" cy="70.7" r=".36"/>
</g>
<circle cx="80.2" cy="70.7" r=".36" fill="#0e0e0e"/>
<g fill="none" stroke="#0e0e0e" stroke-width=".21">
<path d="M67.9 146h-10.5v10.5"/>
<circle cx="80.2" cy="70.7" r=".36"/>
</g>
<circle cx="57.4" cy="156.5" r=".36" fill="#0e0e0e"/>
<g fill="none" stroke="#0e0e0e" stroke-width=".21">
<path d="M40 107.5h10.5v49h6.9"/>
<circle cx="57.4" cy="156.5" r=".36"/>
</g>
<circle cx="57.4" cy="156.5" r=".36" fill="#0e0e0e"/>
<g fill="none" stroke="#0e0e0e" stroke-width=".21">
<path d="M55.7 70.7v29.8h-15.7"/>
<circle cx="57.4" cy="156.5" r=".36"/>
</g>
<circle cx="55.7" cy="70.7" r=".36" fill="#0e0e0e"/>
<g fill="none" stroke="#0e0e0e" stroke-width=".21">
<path d="M66.2 41h-15.7v56h-10.5"/>
<circle cx="55.7" cy="70.7" r=".36"/>
</g>
<circle cx="50.5" cy="51.5" r=".36" fill="#0e0e0e"/>
<g fill="none" stroke="#0e0e0e" stroke-width=".21">
<path d="M66.2 62h-10.5v8.7"/>
<circle cx="50.5" cy="51.5" r=".36"/>
</g>
<circle cx="55.7" cy="70.7" r=".36" fill="#0e0e0e"/>
<g fill="none" stroke="#0e0e0e" stroke-width=".21">
<path d="M113.5 165.2h-3.5v3.5"/>
<circle cx="55.7" cy="70.7" r=".36"/>
</g>
<circle cx="110" cy="168.7" r=".36" fill="#0e0e0e"/>
<g fill="none" stroke="#0e0e0e" stroke-width=".21">
<path d="M110 175.7h3.5"/>
<circle cx="110" cy="168.7" r=".36"/>
</g>
<circle cx="110" cy="175.7" r=".36" fill="#0e0e0e"/>
<g fill="none" stroke="#0e0e0e" stroke-width=".21">
<path d="M40 111h3.5v64.7h13.9v-8.7h10.5"/>
<circle cx="110" cy="175.7" r=".36"/>
</g>
<circle cx="57.4" cy="175.7" r=".36" fill="#0e0e0e"/>
<g fill="none" stroke="#0e0e0e" stroke-width=".21">
<path d="M50.5 51.5h15.6"/>
<circle cx="57.4" cy="175.7" r=".36"/>
</g>
<circle cx="50.5" cy="51.5" r=".36" fill="#0e0e0e"/>
<g fill="none" stroke="#0e0e0e" stroke-width=".21">
<path d="M113.5 168.8h-3.5v14h3.5"/>
<circle cx="50.5" cy="51.5" r=".36"/>
</g>
<circle cx="110" cy="168.7" r=".36" fill="#0e0e0e"/>
<circle cx="110" cy="168.7" r=".36" fill="none" stroke="#0e0e0e" stroke-width=".21"/>
<circle cx="110" cy="175.7" r=".36" fill="#0e0e0e"/>
<circle cx="110" cy="175.7" r=".36" fill="none" stroke="#0e0e0e" stroke-width=".21"/>
<circle cx="110" cy="182.8" r=".36" fill="#0e0e0e"/>
<g fill="none" stroke="#0e0e0e" stroke-width=".21">
<path d="M71.5 146h5.2v5.2"/>
<circle cx="110" cy="182.8" r=".36"/>
</g>
<circle cx="76.7" cy="151.2" r=".36" fill="#0e0e0e"/>
<g fill="none" stroke="#0e0e0e" stroke-width=".21">
<path d="M99.5 151.2v3.5"/>
<circle cx="76.7" cy="151.2" r=".36"/>
</g>
<circle cx="99.5" cy="151.2" r=".36" fill="#0e0e0e"/>
<g fill="none" stroke="#0e0e0e" stroke-width=".21">
<path d="M113.5 151.2h-36.8v15.8h-5.2"/>
<circle cx="99.5" cy="151.2" r=".36"/>
</g>
<circle cx="110" cy="151.2" r=".36" fill="#0e0e0e"/>
<circle cx="110" cy="151.2" r=".36" fill="none" stroke="#0e0e0e" stroke-width=".21"/>
<circle cx="108.2" cy="151.2" r=".36" fill="#0e0e0e"/>
<circle cx="108.2" cy="151.2" r=".36" fill="none" stroke="#0e0e0e" stroke-width=".21"/>
<circle cx="99.5" cy="151.2" r=".36" fill="#0e0e0e"/>
<circle cx="99.5" cy="151.2" r=".36" fill="none" stroke="#0e0e0e" stroke-width=".21"/>
<circle cx="90.7" cy="151.2" r=".36" fill="#0e0e0e"/>
<circle cx="90.7" cy="151.2" r=".36" fill="none" stroke="#0e0e0e" stroke-width=".21"/>
<circle cx="76.7" cy="151.2" r=".36" fill="#0e0e0e"/>
<g fill="none" stroke="#0e0e0e" stroke-width=".21">
<path d="M90.7 151.2v3.5M90.7 160v1.7"/>
<circle cx="76.7" cy="151.2" r=".36"/>
</g>
<circle cx="90.7" cy="151.2" r=".36" fill="#0e0e0e"/>
<g fill="none" stroke="#0e0e0e" stroke-width=".21">
<path d="M57.4 175.7h10.5"/>
<circle cx="90.7" cy="151.2" r=".36"/>
</g>
<circle cx="57.4" cy="175.7" r=".36" fill="#0e0e0e"/>
<g fill="none" stroke="#0e0e0e" stroke-width=".21">
<path d="M57.4 156.5h10.5"/>
<circle cx="57.4" cy="175.7" r=".36"/>
</g>
<circle cx="57.4" cy="156.5" r=".36" fill="#0e0e0e"/>
<g fill="none" stroke="#0e0e0e" stroke-width=".21">
<path d="M71.4 156.5h4.8a.53 .53 0 0 1 .5-.5 .53 .53 0 0 1 .6 .5h2.9v19.2h-8.8"/>
<circle cx="57.4" cy="156.5" r=".36"/>
</g>
<circle cx="80.2" cy="175.7" r=".36" fill="#0e0e0e"/>
<g fill="none" stroke="#0e0e0e" stroke-width=".21">
<path d="M185.2 25.2v3.5M185.2 34v1.7"/>
<circle cx="80.2" cy="175.7" r=".36"/>
</g>
<circle cx="185.2" cy="25.2" r=".36" fill="#0e0e0e"/>
<g fill="none" stroke="#0e0e0e" stroke-width=".21">
<path d="M69.7 70.7h10.5"/>
<circle cx="185.2" cy="25.2" r=".36"/>
</g>
<circle cx="80.2" cy="70.7" r=".36" fill="#0e0e0e"/>
<g fill="none" stroke="#0e0e0e" stroke-width=".21">
<path d="M145 16.5v3.5h-3.5"/>
<circle cx="80.2" cy="70.7" r=".36"/>
</g>
<circle cx="145" cy="20" r=".36" fill="#0e0e0e"/>
<circle cx="145" cy="20" r=".36" fill="none" stroke="#0e0e0e" stroke-width=".21"/>
<circle cx="145" cy="16.5" r=".36" fill="#0e0e0e"/>
<g fill="none" stroke="#0e0e0e" stroke-width=".21">
<path d="M141.5 30.5h3.5v7h-3.5"/>
<circle cx="145" cy="16.5" r=".36"/>
</g>
<circle cx="145" cy="34" r=".36" fill="#0e0e0e"/>
<circle cx="145" cy="34" r=".36" fill="none" stroke="#0e0e0e" stroke-width=".21"/>
<circle cx="145" cy="37.5" r=".36" fill="#0e0e0e"/>
<g fill="none" stroke="#0e0e0e" stroke-width=".21">
<path d="M141.5 34h3.5"/>
<circle cx="145" cy="37.5" r=".36"/>
</g>
<circle cx="145" cy="34" r=".36" fill="#0e0e0e"/>
<g fill="none" stroke="#0e0e0e" stroke-width=".21">
<path d="M145 37.5v14"/>
<circle cx="145" cy="34" r=".36"/>
</g>
<circle cx="145" cy="37.5" r=".36" fill="#0e0e0e"/>
<circle cx="145" cy="37.5" r=".36" fill="none" stroke="#0e0e0e" stroke-width=".21"/>
<circle cx="145" cy="51.5" r=".36" fill="#0e0e0e"/>
<g fill="none" stroke="#0e0e0e" stroke-width=".21">
<path d="M141.5 100.5h3.5v3.5"/>
<circle cx="145" cy="51.5" r=".36"/>
</g>
<circle cx="145" cy="104" r=".36" fill="#0e0e0e"/>
<g fill="none" stroke="#0e0e0e" stroke-width=".21">
<path d="M141.5 104h3.5"/>
<circle cx="145" cy="104" r=".36"/>
</g>
<circle cx="145" cy="104" r=".36" fill="#0e0e0e"/>
<g fill="none" stroke="#0e0e0e" stroke-width=".21">
<path d="M145 104v3.5h-3.5"/>
<circle cx="145" cy="104" r=".36"/>
</g>
<circle cx="145" cy="104" r=".36" fill="#0e0e0e"/>
<circle cx="145" cy="104" r=".36" fill="none" stroke="#0e0e0e" stroke-width=".21"/>
<circle cx="145" cy="107.5" r=".36" fill="#0e0e0e"/>
<g fill="none" stroke="#0e0e0e" stroke-width=".21">
<path d="M145 107.5v14"/>
<circle cx="145" cy="107.5" r=".36"/>
</g>
<circle cx="145" cy="107.5" r=".36" fill="#0e0e0e"/>
<circle cx="145" cy="107.5" r=".36" fill="none" stroke="#0e0e0e" stroke-width=".21"/>
<circle cx="145" cy="121.5" r=".36" fill="#0e0e0e"/>
<g fill="none" stroke="#0e0e0e" stroke-width=".21">
<path d="M141.5 165.2h3.5v3.5h-3.5"/>
<circle cx="145" cy="121.5" r=".36"/>
</g>
<circle cx="145" cy="168.7" r=".36" fill="#0e0e0e"/>
<g fill="none" stroke="#0e0e0e" stroke-width=".21">
<path d="M145 168.7v3.5h-3.5"/>
<circle cx="145" cy="168.7" r=".36"/>
</g>
<circle cx="145" cy="168.7" r=".36" fill="#0e0e0e"/>
<circle cx="145" cy="168.7" r=".36" fill="none" stroke="#0e0e0e" stroke-width=".21"/>
<circle cx="145" cy="172.3" r=".36" fill="#0e0e0e"/>
<g fill="none" stroke="#0e0e0e" stroke-width=".21">
<path d="M145 172.3v13.9"/>
<circle cx="145" cy="172.3" r=".36"/>
</g>
<circle cx="145" cy="172.3" r=".36" fill="#0e0e0e"/>
<circle cx="145" cy="172.3" r=".36" fill="none" stroke="#0e0e0e" stroke-width=".21"/>
<circle cx="145" cy="186.2" r=".36" fill="#0e0e0e"/>
<g fill="none" stroke="#0e0e0e" stroke-width=".21">
<path d="M141.5 125h3.5"/>
<circle cx="145" cy="186.2" r=".36"/>
</g>
<circle cx="145" cy="125" r=".36" fill="#0e0e0e"/>
<g fill="none" stroke="#0e0e0e" stroke-width=".21">
<path d="M248.2 53.2h5.3v1.8"/>
<circle cx="145" cy="125" r=".36"/>
</g>
<circle cx="253.5" cy="53.2" r=".36" fill="#0e0e0e"/>
<g fill="none" stroke="#0e0e0e" stroke-width=".21">
<path d="M253.5 46.2v3.5h-5.3"/>
<circle cx="253.5" cy="53.2" r=".36"/>
</g>
<circle cx="253.5" cy="49.7" r=".36" fill="#0e0e0e"/>
<circle cx="253.5" cy="49.7" r=".36" fill="none" stroke="#0e0e0e" stroke-width=".21"/>
<circle cx="253.5" cy="46.3" r=".36" fill="#0e0e0e"/>
<g fill="none" stroke="#0e0e0e" stroke-width=".21">
<path d="M253.5 49.7v3.5"/>
<circle cx="253.5" cy="46.3" r=".36"/>
</g>
<circle cx="253.5" cy="49.7" r=".36" fill="#0e0e0e"/>
<circle cx="253.5" cy="49.7" r=".36" fill="none" stroke="#0e0e0e" stroke-width=".21"/>
<circle cx="253.5" cy="53.2" r=".36" fill="#0e0e0e"/>
<g fill="none" stroke="#0e0e0e" stroke-width=".21">
<path d="M145 126.7h3.5"/>
<circle cx="253.5" cy="53.2" r=".36"/>
</g>
<circle cx="145" cy="126.7" r=".36" fill="#0e0e0e"/>
<g fill="none" stroke="#0e0e0e" stroke-width=".21">
<path d="M145 191.5h3.5"/>
<circle cx="145" cy="126.7" r=".36"/>
</g>
<circle cx="145" cy="191.5" r=".36" fill="#0e0e0e"/>
<g fill="none" stroke="#0e0e0e" stroke-width=".21">
<path d="M141.5 189.7h3.5"/>
<circle cx="145" cy="191.5" r=".36"/>
</g>
<circle cx="145" cy="189.7" r=".36" fill="#0e0e0e"/>
<g fill="none" stroke="#0e0e0e" stroke-width=".21">
<path d="M141.5 55h3.5"/>
<circle cx="145" cy="189.7" r=".36"/>
</g>
<circle cx="145" cy="55" r=".36" fill="#0e0e0e"/>
<g fill="none" stroke="#0e0e0e" stroke-width=".21">
<path d="M145 58.5h1.7"/>
<circle cx="145" cy="55" r=".36"/>
</g>
<circle cx="145" cy="58.5" r=".36" fill="#0e0e0e"/>
<g fill="none" stroke="#0e0e0e" stroke-width=".21">
<path d="M141.5 27h8.7v1.7M150.2 34v1.7M141.5 97h10.5v1.7M152 104v1.7M145 154.7v3.5h-3.5M141.5 161.7h8.7v1.8M150.2 168.7v1.8"/>
<circle cx="145" cy="58.5" r=".36"/>
</g>
<circle cx="145" cy="154.7" r=".36" fill="#0e0e0e"/>
<g fill="none" stroke="#0e0e0e" stroke-width=".21">
<path d="M145 90v3.5h-3.5"/>
<circle cx="145" cy="154.7" r=".36"/>
</g>
<circle cx="145" cy="90" r=".36" fill="#0e0e0e"/>
<g fill="none" stroke="#0e0e0e" stroke-width=".21">
<path d="M145 20v3.5h-3.5"/>
<circle cx="145" cy="90" r=".36"/>
</g>
<circle cx="145" cy="20" r=".36" fill="#0e0e0e"/>
<g fill="none" stroke="#0e0e0e" stroke-width=".21">
<path d="M80.2 175.7h8.8v1.8"/>
<circle cx="145" cy="20" r=".36"/>
</g>
<path d="M89 177.5v3.6M87.6 181.1h2.8" fill="none" stroke="#262626" stroke-width=".21"/>
<circle cx="80.2" cy="175.7" r=".36" fill="#0e0e0e"/>
<g fill="none" stroke="#0e0e0e" stroke-width=".21">
<path d="M40 104h19.2"/>
<circle cx="80.2" cy="175.7" r=".36"/>
</g>
<path d="M57.8 107.5h2.9M59.2 104v3.5" fill="none" stroke="#262626" stroke-width=".21"/>
<g font-size="2.8">
<text x="132.1" y="8.9">VD24</text>
<text x="157.2" y="10.7">СДЕЛАЙ ЧЕРЕЗ ТОЧКИ ПАЙКИ</text>
<text x="115.2" y="14">DA15</text>
<text x="125.7" y="17.7">STU</text>
<text x="143.3" y="15.9">8</text>
<text x="228.2" y="13.5">VD25</text>
<text x="258.7" y="17.7">СДЕЛАЙ ЧЕРЕЗ ТОЧКИ ПАЙКИ</text>
<text x="86.7" y="23">C16</text>
<text x="97.7" y="21.2">C18</text>
<text x="222" y="21">DA19.1</text>
<text x="152" y="29.9">C21</text>
<text x="160.5" y="29.9">C24</text>
<text x="188.7" y="29.9">C27</text>
<text x="200.9" y="29.9">C29</text>
<text x="231.8" y="26.1">STU</text>
<text x="258.6" y="29.9">C33</text>
<text x="279.5" y="29.9">C34</text>
<text x="267.3" y="30.6">R58</text>
<text x="63.8" y="38">VD14</text>
<text x="267.3" y="41.1">R59</text>
<text x="64.2" y="49.2">VD18</text>
<text x="64.1" y="59">VD15</text>
<text x="213.3" y="58">C31</text>
<text x="222" y="61.4">DA19.2</text>
<text x="64.4" y="68.5">VD19</text>
<text x="227.2" y="66.7">STU</text>
<text x="124.3" y="73.7">VD22</text>
<text x="115.2" y="84">DA16</text>
<text x="152" y="80.7">СДЕЛАЙ ЧЕРЕЗ ТОЧКИ ПАЙКИ</text>
<text x="18.8" y="89.2">XP4</text>
<text x="101.3" y="89.5">C19</text>
<text x="125.7" y="87.7">STU</text>
<text x="153.6" y="99.9">C23</text>
<text x="165.9" y="99.9">C25</text>
<text x="65.8" y="143">VD16</text>
<text x="124.3" y="138.4">VD23</text>
<text x="115.2" y="148.8">DA17</text>
<text x="157.2" y="145.5">СДЕЛАЙ ЧЕРЕЗ ТОЧКИ ПАЙКИ</text>
<text x="219.2" y="147.2">DA18</text>
<text x="65.7" y="154.2">VD20</text>
<text x="92.5" y="154.2">C17</text>
<text x="101.1" y="154.2">C20</text>
<text x="125.7" y="152.4">STU</text>
<text x="197.5" y="154.2">C28</text>
<text x="207.1" y="155.6">C30</text>
<text x="239.4" y="154.9">C32</text>
<text x="65.8" y="164">VD17</text>
<text x="151.8" y="164.7">C22</text>
<text x="165.9" y="164.7">C26</text>
<text x="66.1" y="173.4">VD21</text>
</g>
<text font-size="2.8" fill="#0e0e0e" x="18.8" y="115.4">DS1074-5MVT6</text>
<g font-size="2.3">
<text x="112.1" y="16">15</text>
<text x="116.5" y="17.3">IN</text>
<text x="134.9" y="17.3">OUT</text>
<text x="141.1" y="16">1</text>
<text x="112.1" y="23">13</text>
<text x="112.1" y="19.5">16</text>
<text x="116.5" y="20.8">IN</text>
<text x="134.9" y="20.8">OUT</text>
<text x="141.1" y="23">3</text>
<text x="141.1" y="19.5">20</text>
<text x="112.7" y="26.5">4</text>
<text x="116.5" y="27.8">6P4V2</text>
<text x="116.5" y="24.3">EN</text>
<text x="132.8" y="24.3">SENSE</text>
<text x="136.1" y="27.8">NR</text>
<text x="141.1" y="26.5">14</text>
<text x="218.9" y="24.8">15</text>
<text x="218.9" y="28.3">16</text>
<text x="223.2" y="26">IN</text>
<text x="223.2" y="29.5">IN</text>
<text x="241.7" y="26">OUT</text>
<text x="241.7" y="29.5">OUT</text>
<text x="247.9" y="24.8">1</text>
<text x="247.9" y="28.3">20</text>
<text x="112.9" y="30">5</text>
<text x="112.9" y="33.5">6</text>
<text x="116.5" y="31.3">6P4V1</text>
<text x="116.5" y="34.8">3P2V</text>
<text x="136.3" y="31.3">NC</text>
<text x="136.3" y="34.8">NC</text>
<text x="141.1" y="30">17</text>
<text x="141.1" y="33.5">18</text>
<text x="218.9" y="31.8">13</text>
<text x="223.2" y="33">EN</text>
<text x="243.1" y="33">FB</text>
<text x="247.9" y="31.8">3</text>
<text x="112.7" y="37">8</text>
<text x="112.9" y="40.5">9</text>
<text x="116.5" y="38.3">1P6V</text>
<text x="116.5" y="41.8">0P8V</text>
<text x="136.3" y="41.8">NC</text>
<text x="136.3" y="38.3">NC</text>
<text x="141.1" y="40.5">2</text>
<text x="141.1" y="37">19</text>
<text x="243.1" y="40">NC</text>
<text x="247.9" y="38.8">17</text>
<text x="112.1" y="44">10</text>
<text x="112.4" y="47.5">11</text>
<text x="116.5" y="45.3">0P4V</text>
<text x="243.1" y="43.5">NC</text>
<text x="243.1" y="47">NC</text>
<text x="247.9" y="42.3">18</text>
<text x="247.9" y="45.8">19</text>
<text x="112.1" y="51.1">12</text>
<text x="116.5" y="48.8">0P2V</text>
<text x="116.5" y="52.3">0P1V</text>
<text x="136.1" y="52.3">TP</text>
<text x="141.1" y="51.1">21</text>
<text x="218.7" y="52.8">14</text>
<text x="242.9" y="50.5">TP</text>
<text x="247.9" y="49.3">21</text>
<text x="247.9" y="52.8">7</text>
<text x="134.9" y="55.8">GND</text>
<text x="141.1" y="54.5">7</text>
<text x="223.2" y="54">NR/SS</text>
<text x="241.7" y="54">GND</text>
<text x="219.6" y="65">2</text>
<text x="239.2" y="65">8</text>
<text x="219.5" y="68.5">4</text>
<text x="223.2" y="66.3">NC</text>
<text x="223.2" y="69.8">NC</text>
<text x="234.3" y="66.3">NC</text>
<text x="234.3" y="69.8">NC</text>
<text x="239.2" y="68.5">9</text>
<text x="219.6" y="72.1">5</text>
<text x="219.6" y="75.5">6</text>
<text x="223.2" y="73.3">NC</text>
<text x="223.2" y="76.8">NC</text>
<text x="234.3" y="73.3">NC</text>
<text x="234.3" y="76.8">NC</text>
<text x="239.2" y="72.1">10</text>
<text x="239.2" y="75.5">11</text>
<text x="234.3" y="80.3">NC</text>
<text x="239.2" y="79">12</text>
<text x="112.1" y="86">15</text>
<text x="112.1" y="89.5">16</text>
<text x="116.5" y="87.3">IN</text>
<text x="134.9" y="87.3">OUT</text>
<text x="141.1" y="86">1</text>
<text x="141.1" y="89.5">20</text>
<text x="222" y="85">TPS7A3301</text>
<text x="22.7" y="93.6">Цепь</text>
<text x="112.1" y="93">13</text>
<text x="116.5" y="94.3">EN</text>
<text x="116.5" y="90.8">IN</text>
<text x="132.8" y="94.3">SENSE</text>
<text x="134.9" y="90.8">OUT</text>
<text x="141.1" y="93">3</text>
<text x="27.1" y="97.8">~8</text>
<text x="27.1" y="101.3">~8</text>
<text x="33.4" y="101.3">2</text>
<text x="33.7" y="97.8">1</text>
<text x="112.7" y="96.5">4</text>
<text x="112.9" y="100">5</text>
<text x="116.5" y="97.8">6P4V2</text>
<text x="116.5" y="101.3">6P4V1</text>
<text x="136.1" y="97.8">NR</text>
<text x="136.3" y="101.3">NC</text>
<text x="141.1" y="96.5">14</text>
<text x="141.1" y="100">17</text>
<text x="25.9" y="104.8">GND</text>
<text x="33.4" y="104.8">3</text>
<text x="112.7" y="107">8</text>
<text x="112.9" y="103.5">6</text>
<text x="116.5" y="104.8">3P2V</text>
<text x="136.3" y="104.8">NC</text>
<text x="141.1" y="103.5">18</text>
<text x="141.1" y="107">19</text>
<text x="26.5" y="108.3">~12</text>
<text x="26.5" y="111.8">~12</text>
<text x="33.3" y="108.3">4</text>
<text x="33.4" y="111.8">5</text>
<text x="112.9" y="110.5">9</text>
<text x="116.5" y="108.3">1P6V</text>
<text x="116.5" y="111.8">0P8V</text>
<text x="136.3" y="111.8">NC</text>
<text x="136.3" y="108.3">NC</text>
<text x="141.1" y="110.5">2</text>
<text x="112.1" y="114">10</text>
<text x="112.4" y="117.5">11</text>
<text x="116.5" y="115.3">0P4V</text>
<text x="116.5" y="118.8">0P2V</text>
<text x="112.1" y="121">12</text>
<text x="116.5" y="122.3">0P1V</text>
<text x="134.9" y="125.8">GND</text>
<text x="136.1" y="122.3">TP</text>
<text x="141.1" y="124.5">7</text>
<text x="141.1" y="121">21</text>
<text x="112.1" y="150.8">15</text>
<text x="112.1" y="154.3">16</text>
<text x="116.5" y="152">IN</text>
<text x="116.5" y="155.5">IN</text>
<text x="134.9" y="152">OUT</text>
<text x="134.9" y="155.5">OUT</text>
<text x="141.1" y="150.8">1</text>
<text x="141.1" y="154.3">20</text>
<text x="216.7" y="154.3">4</text>
<text x="216.8" y="150.8">2</text>
<text x="227.6" y="150.8">6</text>
<text x="227.6" y="154.3">5</text>
<text x="112.1" y="157.8">13</text>
<text x="112.7" y="161.3">4</text>
<text x="116.5" y="159">EN</text>
<text x="132.8" y="159">SENSE</text>
<text x="141.1" y="157.8">3</text>
<text x="141.1" y="161.3">14</text>
<text x="112.9" y="164.8">5</text>
<text x="116.5" y="162.5">6P4V2</text>
<text x="116.5" y="166">6P4V1</text>
<text x="136.1" y="162.5">NR</text>
<text x="136.3" y="166">NC</text>
<text x="141.1" y="164.8">17</text>
<text x="112.7" y="171.8">8</text>
<text x="112.9" y="168.3">6</text>
<text x="116.5" y="169.5">3P2V</text>
<text x="116.5" y="173">1P6V</text>
<text x="136.3" y="169.5">NC</text>
<text x="136.3" y="173">NC</text>
<text x="141.1" y="168.3">18</text>
<text x="141.1" y="171.8">19</text>
<text x="112.1" y="178.8">10</text>
<text x="112.9" y="175.3">9</text>
<text x="116.5" y="176.5">0P8V</text>
<text x="136.3" y="176.5">NC</text>
<text x="141.1" y="175.3">2</text>
<text x="112.1" y="185.8">12</text>
<text x="112.4" y="182.3">11</text>
<text x="116.5" y="180">0P4V</text>
<text x="116.5" y="183.5">0P2V</text>
<text x="141.1" y="185.8">21</text>
<text x="116.5" y="187">0P1V</text>
<text x="134.9" y="190.5">GND</text>
<text x="136.1" y="187">TP</text>
<text x="141.1" y="189.3">7</text>
</g>
<g font-size="2.3" fill="#262626">
<text x="164.6" y="17.3">+8V</text>
<text x="287.1" y="26">-8V</text>
<text x="82" y="32.6">GND</text>
<text x="94.2" y="32.6">GND</text>
<text x="148.5" y="41.3">GND</text>
<text x="157.2" y="41.3">GND</text>
<text x="183.5" y="41.3">GND</text>
<text x="197.4" y="41.3">GND</text>
<text x="276.2" y="39.6">GND</text>
<text x="150.7" y="59.3">GND</text>
<text x="263.9" y="55.3">GND</text>
<text x="251.7" y="60.6">GND</text>
<text x="209.7" y="69.3">GND</text>
<text x="85" y="87.3">+8V</text>
<text x="171.6" y="87.3">+5.2V</text>
<text x="97.7" y="102.6">GND</text>
<text x="57.4" y="109.6">GND</text>
<text x="150.2" y="111.3">GND</text>
<text x="162.4" y="111.3">GND</text>
<text x="152.4" y="127.6">GND</text>
<text x="171.6" y="152">+12V</text>
<text x="185.9" y="152">+12V</text>
<text x="246.2" y="152">+4.096V</text>
<text x="88.9" y="167.3">GND</text>
<text x="97.7" y="167.3">GND</text>
<text x="236.6" y="166.6">GND</text>
<text x="205.1" y="170.8">GND</text>
<text x="148.5" y="176.1">GND</text>
<text x="162.4" y="176.1">GND</text>
<text x="87.2" y="183.1">GND</text>
<text x="152.4" y="192.3">GND</text>
</g>
<text font-size="2.3" fill="#0e0e0e" x="221.1" y="150.3">REF</text>
<text font-size=".3" x="8.5" y="205.6">ALTIUM GOSTBOM2.0 KEV</text>
</svg>
